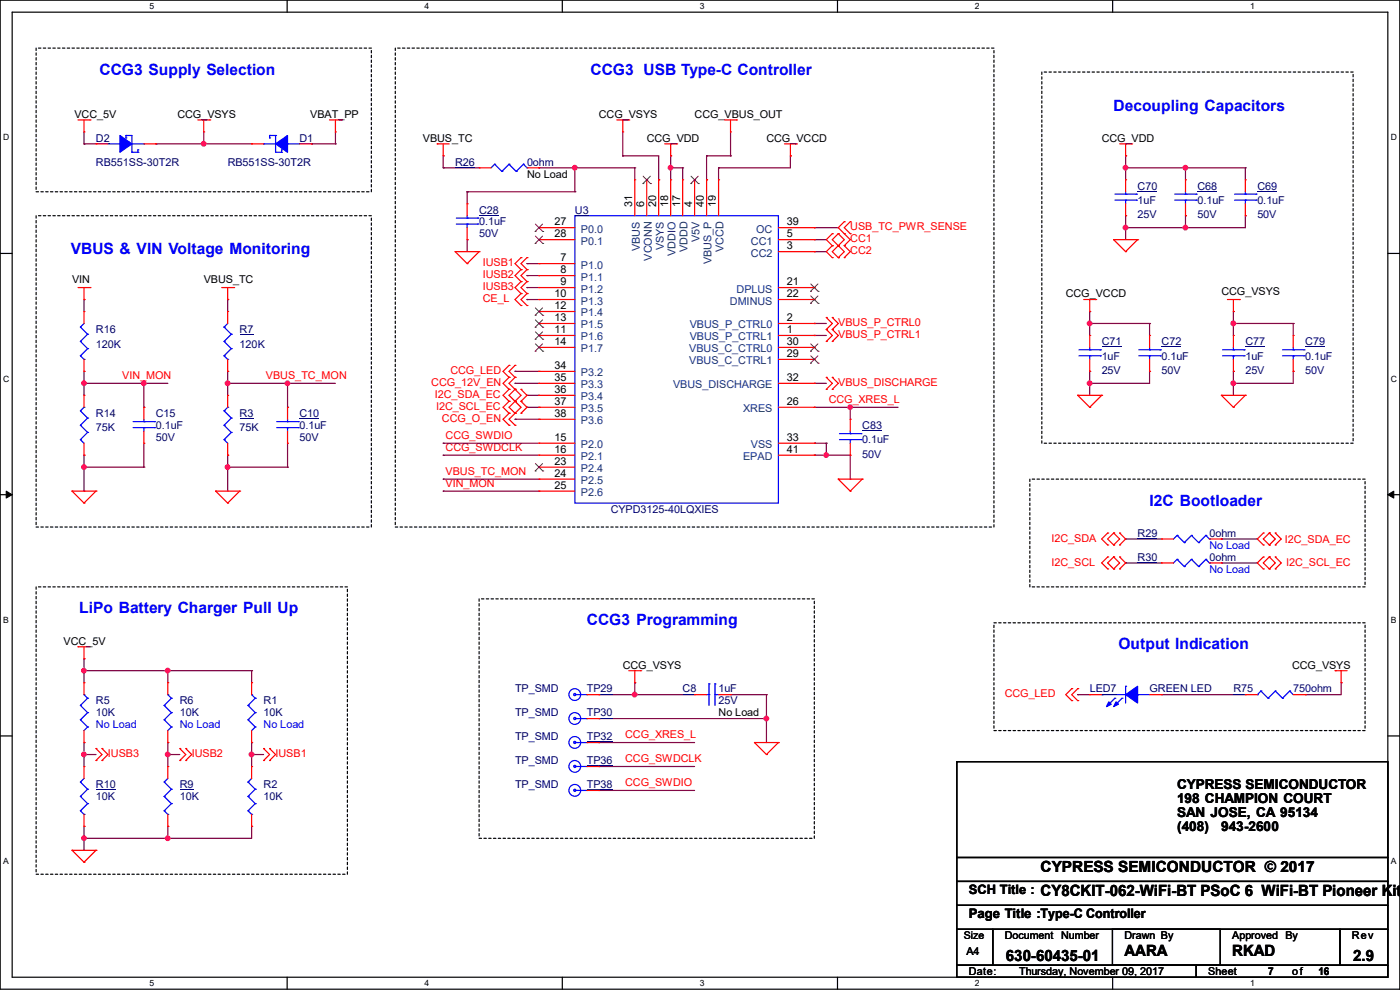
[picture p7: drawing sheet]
<svg xmlns="http://www.w3.org/2000/svg" width="297mm" height="210mm" viewBox="0 0 297 210" stroke-linecap="round" stroke-linejoin="round" font-family="sans-serif">
<path d="M0 0h297v209.8h-297zM2.6 2.6h291.8v204.7h-291.8z" fill="none" stroke="#000" stroke-width=".25"/>
<g fill="#fff">
<path d="M31.7 .3h1v2h-1z"/>
<path d="M31.7 207.6h1v1.9h-1z"/>
</g>
<path d="M60.9 0v2.6M60.9 207.3v2.5" fill="none" stroke="#000" stroke-width=".25"/>
<g fill="#fff">
<path d="M90.1 .3h1v2h-1z"/>
<path d="M90.1 207.6h1v1.9h-1z"/>
</g>
<path d="M119.3 0v2.6M119.3 207.3v2.5" fill="none" stroke="#000" stroke-width=".25"/>
<g fill="#fff">
<path d="M148.5 .3h.9v2h-.9z"/>
<path d="M148.5 207.6h.9v1.9h-.9z"/>
</g>
<path d="M177.7 0v2.6M177.7 207.3v2.5" fill="none" stroke="#000" stroke-width=".25"/>
<g fill="#fff">
<path d="M206.8 .3h1v2h-1z"/>
<path d="M206.8 207.6h1v1.9h-1z"/>
</g>
<path d="M236.1 0v2.6M236.1 207.3v2.5" fill="none" stroke="#000" stroke-width=".25"/>
<g fill="#fff">
<path d="M265.2 .3h1v2h-1z"/>
<path d="M265.2 207.6h1v1.9h-1z"/>
<path d="M.7 28.2h1.2v1.9h-1.2z"/>
<path d="M295.1 28.2h1.2v1.9h-1.2z"/>
<path d="M.7 79.3h1.2v2h-1.2z"/>
<path d="M295.1 79.3h1.2v2h-1.2z"/>
</g>
<path d="M0 53.8h2.6M294.4 53.8h2.6" fill="none" stroke="#000" stroke-width=".25"/>
<g fill="#fff">
<path d="M.7 130.5h1.2v2h-1.2z"/>
<path d="M295.1 130.5h1.1v2h-1.1z"/>
</g>
<path d="M0 104.9h2.6M294.4 104.9h2.6" fill="none" stroke="#000" stroke-width=".25"/>
<path d="M1.3 104.2l1.3 .7-1.3 .8zM294.4 104.9l1.3-.7v1.5z" fill="#000" stroke="#000" stroke-width=".21"/>
<g fill="#fff">
<path d="M.7 181.7h1.2v2h-1.2z"/>
<path d="M295.1 181.7h1.1v2h-1.1z"/>
</g>
<path d="M0 156.1h2.6M294.4 156.1h2.6M203 161.6h91.4v20.3h-91.4zM203 181.9h91.4v5.1h-91.4zM203 187h91.4v5.1h-91.4zM203 197.1h7.6v7.7h-7.6zM203 192.1h91.4v5h-91.4zM210.6 197.1h73.7v7.7h-73.7zM236 197.1h22.9v7.7h-22.9zM284.3 197.1h10.1v7.7h-10.1zM203 204.8h50.8v2.5h-50.8zM253.8 204.8h40.6v2.5h-40.6z" fill="none" stroke="#000" stroke-width=".25"/>
<path d="M7.7 10.2h71.1v30.5h-71.1zM83.9 10.2h127v101.6h-127zM221 15.3h66.1v78.7h-66.1zM7.7 45.8h71.1v66h-71.1zM218.5 101.6h71.1v22.9h-71.1zM7.7 124.5h66v61h-66zM101.6 127h71.2v50.8h-71.2zM210.9 132.1h78.7v22.9h-78.7z" fill="none" stroke="#000" stroke-width=".25" stroke-dasharray=".5 .5"/>
<g fill="none" stroke="#800040" stroke-width=".25">
<path d="M17.8 30.5h.1M17.8 30.5h2.6M17.8 28v2.5M33.1 30.5h.1M33.1 30.5h20.3M43.2 30.5h.1M43.2 28v2.5M66.1 30.5h.1M66.1 30.5h5.1M71.2 30.5h.1M71.2 28v2.5M94 33.1h.1"/>
<path d="M94 35.6h.1M94 35.6h7.6M94 33.1v2.5M114.3 35.6h.1M114.3 35.6h20.4M122 35.6h.1M122 35.6v5.1M132.1 33.1h.1M132.1 28v5.1M132.1 33.1h7.6v5M134.7 35.6h.1M134.7 35.6v2.5"/>
<path d="M139.7 38.1h.1M142.3 33.1h.1M142.3 35.6h.1M142.3 35.6h2.5M142.3 33.1v5M144.8 35.6h.1M144.8 35.6v2.5M149.9 33.1h.1M149.9 38.1h.1M149.9 33.1h5.1M149.9 33.1v5M152.4 35.6h.1"/>
<path d="M152.4 35.6v2.5M155 33.1h.1M155 28v5.1M167.7 33.1h.1M167.7 33.1v2.5h-15.3M238.8 35.6h.1M238.8 33.1h.1M238.8 35.6h25.4M238.8 33.1v5M251.5 35.6h.1M251.5 35.6v2.5M264.2 35.6h.1"/>
<path d="M264.2 35.6v2.5M99.1 40.7h.1M99.1 50.8h.1M99.1 40.7v2.5M99.1 50.8v2.6M99.1 40.7h22.9M111.8 58.5h.1M111.8 55.9h.1M111.8 58.5h2.5M111.8 55.9h2.5M122 40.7h.1M172.8 48.3h.1"/>
<path d="M172.8 50.8h.1M172.8 53.4h.1M172.8 48.3h5M172.8 50.8h2.5M172.8 53.4h2.5M238.8 45.8h.1M238.8 48.3h.1M238.8 45.8v5M251.5 45.8h.1M251.5 48.3h.1M251.5 45.8v2.5M264.2 45.8h.1"/>
<path d="M264.2 45.8v2.5h-25.4M17.8 78.8h.1M17.8 63.5h.1M17.8 63.5v2.6M17.8 78.8v5.1M48.3 78.8h.1M48.3 63.5h.1M48.3 63.5v2.6M48.3 78.8v5.1M109.3 78.8h.1M109.3 78.8h5M111.8 61h.1"/>
<path d="M111.8 63.5h.1M111.8 61h2.5M111.8 63.5h2.5M172.8 68.6h.1M172.8 71.2h.1M172.8 68.6h2.5M172.8 71.2h2.5M231.2 78.8h.1M231.2 68.6h.1M231.2 66.1h.1M231.2 66.1v5.1M231.2 78.8v5.1"/>
<path d="M231.2 68.6h12.7M243.9 78.8h.1M243.9 68.6h.1M243.9 78.8v2.5h-12.7M243.9 68.6v2.6M261.7 68.6h.1M261.7 78.8h.1M261.7 66.1h.1M261.7 68.6h12.7M261.7 66.1v5.1M261.7 78.8v5.1M274.4 78.8h.1"/>
<path d="M274.4 68.6h.1M274.4 78.8v2.5h-12.7M274.4 68.6v2.6M17.8 81.3h.1M17.8 96.6h.1M17.8 99.1h.1M17.8 81.3h17.8M17.8 96.6v7.6M17.8 99.1h12.7M30.5 86.4h.1M30.5 99.1h.1M30.5 81.3h.1"/>
<path d="M30.5 81.3v5.1M30.5 94v5.1M48.3 81.3h.1M48.3 96.6h.1M48.3 99.1h.1M48.3 81.3h22.9M48.3 96.6v7.6M48.3 99.1h12.7M61 99.1h.1M61 86.4h.1M61 81.3h.1M61 81.3v5.1"/>
<path d="M61 94v5.1M94 96.6h.1M94 94h.1M94 96.6h20.3M94 94h20.3M109.3 81.3h.1M109.3 88.9h.1M109.3 81.3h5M109.3 88.9h5M111.8 83.9h.1M111.8 86.4h.1M111.8 86.4h2.5"/>
<path d="M111.8 83.9h2.5M172.8 86.4h.1M172.8 96.6h.1M172.8 94h.1M172.8 81.3h.1M172.8 81.3h2.5M172.8 86.4h17.7M172.8 96.6h7.6v5M172.8 94h2.5M175.3 94h.1M175.3 96.6h.1M175.3 94v2.6"/>
<path d="M180.4 86.4h.1M180.4 86.4v2.5M231.2 81.3h.1M261.7 81.3h.1M17.8 104.2h.1M48.3 104.2h.1M94 104.2h.1M94 101.6h.1M94 104.2h20.3M94 101.6h20.3M180.4 101.6h.1M238.8 119.4h.1"/>
<path d="M238.8 114.3h.1M238.8 119.4h7.6M238.8 114.3h7.6M259.1 119.4h.1M259.1 114.3h.1M259.1 119.4h7.6M259.1 114.3h7.6M17.8 139.7h.1M17.8 139.7v5.1M17.8 142.3h.1M17.8 157.5h.1M17.8 157.5v5.1"/>
<path d="M17.8 142.3h35.6M35.6 142.3h.1M35.6 157.5h.1M35.6 142.3v2.5M35.6 157.5v5.1M53.4 142.3h.1M53.4 157.5h.1M53.4 142.3v2.5M53.4 157.5v5.1M127 152.4h.1M127 157.5h.1M127 147.4h.1"/>
<path d="M127 152.4h35.6M127 157.5h20.4M127 147.4h20.4M134.7 147.4h.1M134.7 144.8h.1M134.7 144.8v2.6M155 147.4h.1M155 147.4h7.6M162.6 152.4h.1M162.6 147.4h.1M162.6 147.4v10.1M228.6 147.4h.1"/>
<path d="M228.6 147.4h2.6M246.4 147.4h.1M246.4 147.4h17.8M276.9 147.4h.1M284.5 144.8h.1M284.5 144.8v2.6h-7.6M17.8 177.8h.1M17.8 175.3h.1M17.8 160.1h.1M17.8 175.3v5.1M17.8 160.1h2.6M35.6 175.3h.1"/>
<path d="M35.6 160.1h.1M35.6 177.8h.1M35.6 175.3v2.5M35.6 160.1h2.5M53.4 160.1h.1M53.4 175.3h.1M53.4 175.3v2.5h-35.6M53.4 160.1h2.5M127 162.6h.1M127 167.7h.1M127 162.6h20.4M127 167.7h20.4"/>
</g>
<g fill="#f0f" stroke="#f0f" stroke-width=".25">
<circle cx="231.2" cy="81.3" r=".49"/>
<circle cx="231.2" cy="68.6" r=".49"/>
<circle cx="261.6" cy="68.6" r=".49"/>
<circle cx="261.6" cy="81.3" r=".49"/>
<circle cx="251.5" cy="35.6" r=".49"/>
<circle cx="251.5" cy="48.3" r=".49"/>
<circle cx="238.8" cy="35.6" r=".49"/>
<circle cx="180.4" cy="86.4" r=".49"/>
<circle cx="238.8" cy="48.3" r=".49"/>
<circle cx="175.3" cy="96.5" r=".49"/>
<circle cx="162.6" cy="152.4" r=".49"/>
<circle cx="134.6" cy="147.3" r=".49"/>
<circle cx="43.2" cy="30.5" r=".49"/>
<circle cx="48.3" cy="99.1" r=".49"/>
<circle cx="48.3" cy="81.3" r=".49"/>
<circle cx="61" cy="81.3" r=".49"/>
<circle cx="121.9" cy="35.6" r=".49"/>
<circle cx="17.8" cy="81.3" r=".49"/>
<circle cx="17.8" cy="99.1" r=".49"/>
<circle cx="30.5" cy="81.3" r=".49"/>
<circle cx="17.8" cy="177.8" r=".49"/>
<circle cx="53.4" cy="160" r=".49"/>
<circle cx="17.8" cy="142.3" r=".49"/>
<circle cx="35.6" cy="160" r=".49"/>
<circle cx="17.8" cy="160" r=".49"/>
<circle cx="35.6" cy="177.8" r=".49"/>
<circle cx="35.6" cy="142.3" r=".49"/>
<circle cx="142.3" cy="35.6" r=".49"/>
</g>
<g fill="none" stroke="#f00" stroke-width=".25">
<path d="M16.6 25.4h2.5M17.8 28h.1M17.8 25.4v2.6M19.1 25.4h.1M20.4 30.5h.1M20.4 30.5h2.5M30.5 30.5h2.6M33.1 30.5h.1M42 25.4h2.5M43.2 28h.1M43.2 25.4v2.6M44.5 25.4h.1"/>
<path d="M53.4 30.5h.1M53.4 30.5h2.5M63.5 30.5h2.6M66.1 30.5h.1M69.9 25.4h2.5M71.2 28h.1M71.2 25.4v2.6M72.4 25.4h.1M92.8 30.5h.1M92.8 30.5h2.5M94 33.1h.1M94 30.5v2.6"/>
<path d="M101.6 35.6h.1M101.6 35.6h2.6M111.8 35.6h2.5M114.3 35.6h.1M130.9 25.4h2.5M132.1 28h.1M132.1 25.4v2.6M133.4 25.4h.1M134.7 38.1h.1M134.7 38.1v7.7M137.2 38.1h.1M137.2 38.1v7.7"/>
<path d="M139.7 38.1h.1M139.7 38.1v7.7M141 30.5h2.6M142.3 33.1h.1M142.3 38.1h.1M142.3 30.5v2.6M142.3 38.1v7.7M143.6 30.5h.1M144.8 38.1h.1M144.8 38.1v7.7M147.4 38.1h.1M147.4 38.1v7.7"/>
<path d="M149.9 38.1h.1M149.9 38.1v7.7M152.4 38.1h.1M152.4 38.1v7.7M153.7 25.4h2.6M155 28h.1M155 25.4v2.6M156.3 25.4h.1M166.4 30.5h2.6M167.7 33.1h.1M167.7 30.5v2.6M169 30.5h.1"/>
<path d="M237.5 30.5h2.6M238.8 33.1h.1M238.8 38.1h.1M238.8 30.5v2.6M238.8 38.1v2.6M240.1 30.5h.1M251.5 38.1h.1M251.5 38.1v2.6M264.2 38.1h.1M264.2 38.1v2.6M96.6 53.4h.1M96.6 53.4h5"/>
<path d="M96.6 53.4l2.5 2.5M99.1 55.9h.1M99.1 43.2h.1M99.1 50.8h.1M99.1 43.2v2.6M99.1 48.3v2.5M101.6 53.4h.1M101.6 53.4l-2.5 2.5M110.5 59.7h.1M110.5 57.2h.1M110.5 54.7h.1M110.5 59.7l-1.2 1.3 1.2 1.3"/>
<path d="M110.5 57.2l-1.2 1.3 1.2 1.2M110.5 54.7l-1.2 1.2 1.2 1.3M111.8 59.7h.1M111.8 57.2h.1M111.8 54.7h.1M111.8 59.7l-1.3 1.3 1.3 1.3M111.8 57.2l-1.3 1.3 1.3 1.2M111.8 54.7l-1.3 1.2 1.3 1.3M114.3 55.9h.1M114.3 58.5h.1M114.3 50.8h.1M114.3 48.3h.1"/>
<path d="M114.3 50.8h7.7M114.3 55.9h7.7M114.3 58.5h7.7M114.3 48.3h7.7M165.1 50.8h7.7M165.1 53.4h7.7M165.1 48.3h7.7M172.8 53.4h.1M172.8 50.8h.1M172.8 48.3h.1M176.6 49.6h.1M176.6 52.1h.1"/>
<path d="M176.6 54.7h.1M176.6 49.6l-1.3 1.2 1.3 1.3M176.6 52.1l-1.3 1.3 1.3 1.3M177.8 52.1h.1M177.8 49.6h.1M177.8 54.7h.1M177.8 49.6l-1.2 1.2 2.5 2.6-1.3 1.3M177.8 49.6l1.3 1.2-2.5 2.6 1.2 1.3M179.1 47h.1M179.1 49.6h.1M179.1 52.1h.1M179.1 54.7h.1"/>
<path d="M179.1 47l-1.3 1.3 2.6 2.5-1.3 1.3M179.1 52.1l1.3 1.3-1.3 1.3M180.4 49.6h.1M180.4 47h.1M180.4 47l-1.3 1.3 1.3 1.3M236.3 50.8h.1M236.3 50.8h5M236.3 50.8l2.5 2.6M238.8 53.4h.1M238.8 45.8h.1M238.8 43.2v2.6M241.3 50.8h.1"/>
<path d="M241.3 50.8l-2.5 2.6M251.5 45.8h.1M251.5 43.2v2.6M264.2 45.8h.1M264.2 43.2v2.6M16.6 61h2.5M17.8 63.5h.1M17.8 66.1h.1M17.8 78.8h.1M17.8 61v2.5M17.8 66.1v2.5M17.8 76.2v2.6"/>
<path d="M19.1 61h.1M47 61h2.6M48.3 63.5h.1M48.3 66.1h.1M48.3 78.8h.1M48.3 61v2.5M48.3 66.1v2.5M48.3 76.2v2.6M49.6 61h.1M108 77.5h.1M108 77.5l-1.3 1.3 1.3 1.3M109.3 77.5h.1"/>
<path d="M109.3 77.5l-1.3 1.3 1.3 1.3M110.5 62.3h.1M110.5 64.8h.1M110.5 62.3l-1.2 1.2 1.2 1.3M111.8 62.3h.1M111.8 64.8h.1M111.8 62.3l-1.3 1.2 1.3 1.3M114.3 61h.1M114.3 63.5h.1M114.3 66.1h.1M114.3 68.6h.1M114.3 71.2h.1"/>
<path d="M114.3 73.7h.1M114.3 78.8h.1M114.3 63.5h7.7M114.3 61h7.7M114.3 71.2h7.7M114.3 68.6h7.7M114.3 66.1h7.7M114.3 73.7h7.7M114.3 78.8h7.7M165.1 63.5h7.7M165.1 61h7.7M165.1 71.2h7.7"/>
<path d="M165.1 68.6h7.7M165.1 73.7h7.7M165.1 76.2h7.7M172.8 71.2h.1M172.8 68.6h.1M172.8 73.7h.1M172.8 76.2h.1M172.8 63.5h.1M172.8 61h.1M175.3 69.9h.1M175.3 67.4h.1M175.3 72.4h.1"/>
<path d="M175.3 67.4l1.3 1.2-1.3 1.3M175.3 69.9l1.3 1.3-1.3 1.2M176.6 69.9h.1M176.6 67.4h.1M176.6 72.4h.1M176.6 67.4l1.2 1.2-1.2 1.3M176.6 69.9l1.2 1.3-1.2 1.2M229.9 63.5h2.6M231.2 66.1h.1M231.2 71.2h.1M231.2 78.8h.1M231.2 63.5v2.6"/>
<path d="M231.2 71.2v2.5M231.2 76.2v2.6M232.5 63.5h.1M243.9 71.2h.1M243.9 78.8h.1M243.9 71.2v2.5M243.9 76.2v2.6M260.4 63.5h2.5M261.7 66.1h.1M261.7 71.2h.1M261.7 78.8h.1M261.7 63.5v2.6"/>
<path d="M261.7 71.2v2.5M261.7 76.2v2.6M262.9 63.5h.1M274.4 71.2h.1M274.4 78.8h.1M274.4 71.2v2.5M274.4 76.2v2.6M17.8 96.6h.1M17.8 83.9h.1M17.8 83.9v2.5M17.8 94v2.6M30.5 86.4h.1"/>
<path d="M30.5 94h.1M30.5 86.4v2.5M30.5 91.5v2.5M48.3 96.6h.1M48.3 83.9h.1M48.3 83.9v2.5M48.3 94v2.6M61 86.4h.1M61 94h.1M61 86.4v2.5M61 91.5v2.5M108 80.1h.1"/>
<path d="M108 82.6h.1M108 87.7h.1M108 90.2h.1M108 85.1h.1M108 80.1l-1.3 1.2 1.3 1.3M108 87.7l-1.3 1.2 1.3 1.3M108 82.6l-1.3 1.3 1.3 1.2M108 85.1l-1.3 1.3 1.3 1.3M109.3 80.1h.1M109.3 82.6h.1M109.3 87.7h.1M109.3 90.2h.1"/>
<path d="M109.3 85.1h.1M109.3 80.1l-1.3 1.2 2.5 2.6-2.5 2.5 1.3 1.3M109.3 82.6l-1.3 1.3 2.5 2.5-2.5 2.5 1.3 1.3M110.5 85.1h.1M110.5 82.6h.1M110.5 87.7h.1M110.5 82.6l1.3 1.3-1.3 1.2M110.5 85.1l1.3 1.3-1.3 1.3M114.3 96.6h.1M114.3 94h.1M114.3 99.1h.1M114.3 88.9h.1"/>
<path d="M114.3 86.4h.1M114.3 83.9h.1M114.3 81.3h.1M114.3 83.9h7.7M114.3 96.6h7.7M114.3 94h7.7M114.3 86.4h7.7M114.3 99.1h7.7M114.3 88.9h7.7M114.3 81.3h7.7M165.1 96.6h7.7M165.1 94h7.7"/>
<path d="M165.1 86.4h7.7M165.1 81.3h7.7M172.8 86.4h.1M172.8 94h.1M172.8 81.3h.1M172.8 96.6h.1M175.3 82.6h.1M175.3 80.1h.1M175.3 80.1l1.3 1.2-1.3 1.3M176.6 82.6h.1M176.6 80.1h.1M176.6 80.1l1.2 1.2-1.2 1.3"/>
<path d="M180.4 88.9h.1M180.4 96.6h.1M180.4 88.9v2.6M180.4 94v2.6M228.6 83.9h.1M228.6 83.9h5.1M228.6 83.9l2.6 2.5M231.2 86.4h.1M233.7 83.9h.1M233.7 83.9l-2.5 2.5M259.1 83.9h.1M259.1 83.9h5.1"/>
<path d="M259.1 83.9l2.6 2.5M261.7 86.4h.1M264.2 83.9h.1M264.2 83.9l-2.5 2.5M15.3 104.2h.1M15.3 104.2h5.1M15.3 104.2l2.5 2.5M17.8 106.7h.1M20.4 104.2h.1M20.4 104.2l-2.6 2.5M45.8 104.2h.1M45.8 104.2h5"/>
<path d="M45.8 104.2l2.5 2.5M48.3 106.7h.1M50.8 104.2h.1M50.8 104.2l-2.5 2.5M114.3 104.2h.1M114.3 101.6h.1M114.3 101.6h7.7M114.3 104.2h7.7M177.8 101.6h.1M177.8 101.6h5.1M177.8 101.6l2.6 2.6M180.4 104.2h.1"/>
<path d="M182.9 101.6h.1M182.9 101.6l-2.5 2.6M235 118.2h.1M235 113.1h.1M235 115.6h.1M235 113.1l-1.3 1.2 1.3 1.3M235 118.2l-1.3 1.2 1.3 1.3M236.3 118.2h.1M236.3 115.6h.1M236.3 113.1h.1M236.3 118.2l1.2 1.2-1.2 1.3M236.3 118.2l-1.3 1.2 1.3 1.3"/>
<path d="M236.3 113.1l1.2 1.2-1.2 1.3M236.3 113.1l-1.3 1.2 1.3 1.3M237.5 118.2h.1M237.5 113.1h.1M237.5 115.6h.1M237.5 118.2l1.3 1.2-1.3 1.3M237.5 113.1l1.3 1.2-1.3 1.3M246.4 119.4h.1M246.4 114.3h.1M246.4 119.4h2.6M246.4 114.3h2.6M256.6 119.4h2.5"/>
<path d="M256.6 114.3h2.5M259.1 119.4h.1M259.1 114.3h.1M268 115.6h.1M268 113.1h.1M268 118.2h.1M268 113.1l-1.3 1.2 1.3 1.3M268 118.2l-1.3 1.2 1.3 1.3M269.3 113.1h.1M269.3 115.6h.1M269.3 118.2h.1M269.3 113.1l-1.3 1.2 1.3 1.3"/>
<path d="M269.3 113.1l1.3 1.2-1.3 1.3M269.3 118.2l-1.3 1.2 1.3 1.3M269.3 118.2l1.3 1.2-1.3 1.3M270.6 115.6h.1M270.6 113.1h.1M270.6 118.2h.1M270.6 118.2l1.2 1.2-1.2 1.3M270.6 113.1l1.2 1.2-1.2 1.3M16.6 137.2h.1M16.6 137.2h2.5M17.8 139.7h.1M17.8 137.2v2.5"/>
<path d="M235 120.7h.1M236.3 120.7h.1M237.5 120.7h.1M268 120.7h.1M269.3 120.7h.1M270.6 120.7h.1M17.8 157.5h.1M17.8 144.8h.1M17.8 144.8v2.6M17.8 155v2.5M20.4 158.8h.1M20.4 158.8l1.2 1.3-1.2 1.2"/>
<path d="M21.6 158.8h.1M21.6 158.8l1.3 1.3-1.3 1.2M35.6 157.5h.1M35.6 144.8h.1M35.6 144.8v2.6M35.6 155v2.5M38.1 158.8h.1M38.1 158.8l1.3 1.3-1.3 1.2M39.4 158.8h.1M39.4 158.8l1.3 1.3-1.3 1.2M53.4 157.5h.1M53.4 144.8h.1"/>
<path d="M53.4 144.8v2.6M53.4 155v2.5M55.9 158.8h.1M55.9 158.8l1.3 1.3-1.3 1.2M57.2 158.8h.1M57.2 158.8l1.3 1.3-1.3 1.2M124.5 157.5h2.5M124.5 147.4h2.5M124.5 152.4h2.5M127 147.4h.1M127 157.5h.1M127 152.4h.1"/>
<path d="M133.4 142.3h2.5M134.7 144.8h.1M134.7 142.3v2.5M135.9 142.3h.1M147.4 147.4h.1M147.4 147.4h2.5M152.4 147.4h2.6M155 147.4h.1M160.1 157.5h.1M160.1 157.5h5M160.1 157.5l2.5 2.6M165.1 157.5h.1"/>
<path d="M165.1 157.5l-2.5 2.6M227.4 146.1h.1M227.4 148.6h.1M227.4 146.1l-1.3 1.3 1.3 1.2M228.6 146.1h.1M228.6 148.6h.1M228.6 146.1l-1.2 1.3 1.2 1.2M231.2 147.4h.1M231.2 147.4h2.5M243.9 147.4h2.5M246.4 147.4h.1M264.2 147.4h.1"/>
<path d="M264.2 147.4h2.5M274.4 147.4h2.5M276.9 147.4h.1M283.3 142.3h.1M283.3 142.3h2.5M284.5 144.8h.1M284.5 142.3v2.5M17.8 162.6h.1M17.8 175.3h.1M17.8 162.6v2.5M17.8 172.8v2.5M20.4 161.3h.1"/>
<path d="M21.6 161.3h.1M35.6 162.6h.1M35.6 175.3h.1M35.6 162.6v2.5M35.6 172.8v2.5M38.1 161.3h.1M39.4 161.3h.1M53.4 162.6h.1M53.4 175.3h.1M53.4 162.6v2.5M53.4 172.8v2.5M55.9 161.3h.1"/>
<path d="M57.2 161.3h.1M124.5 162.6h2.5M124.5 167.7h2.5M127 162.6h.1M127 167.7h.1M162.6 160.1h.1M15.3 180.4h.1M15.3 180.4h5.1M15.3 180.4l2.5 2.5M17.8 182.9h.1M20.4 180.4h.1M20.4 180.4l-2.6 2.5"/>
</g>
<g fill="none" stroke="#00f" stroke-width=".25">
<path d="M22.9 30.5h2.5M25.4 30.5h.1M26.7 28.7h.1M26.7 29.3h.1M26.7 28.7h1.3v3.6M26.7 28.7v.6M28 32.3h.1M28 30.5h2.5M28 32.3h1.3M29.3 32.3h.1M29.3 31.8h.1M29.3 31.8v.5"/>
<path d="M30.5 30.5h.1M55.9 30.5h.1M55.9 30.5h2.6M57.2 28.7h.1M57.2 29.3h.1M57.2 28.7h1.3M57.2 28.7v.6M58.5 28.7h.1M58.5 28.7v3.6h1.2M59.7 32.3h.1M59.7 31.8h.1M59.7 31.8v.5"/>
<path d="M61 30.5h.1M61 30.5h2.5M104.9 34.8h.1M104.9 34.8l-.7 .8M104.9 34.8l1.6 1.6M106.5 36.4h.1M108 34.8h.1M108 34.8l-1.5 1.6M108 34.8l1.5 1.6M109.5 36.4h.1M111 34.8h.1M111 34.8l-1.5 1.6"/>
<path d="M111 34.8l.8 .8M111.8 35.6h.1M96.8 47.5h4.6M96.8 46.3h4.6M99.1 46.3h.1M99.1 47.5h.1M99.1 45.8v.5M99.1 47.5v.8M101.4 47.5h.1M101.4 46.3h.1M122 45.8h43.1v60.9h-43.1zM236.5 42.5h4.6"/>
<path d="M236.5 41.2h4.6M238.8 41.2h.1M238.8 42.5h.1M238.8 40.7v.5M238.8 42.5v.7M241.1 42.5h.1M241.1 41.2h.1M249.2 42.5h4.6M249.2 41.2h4.6M251.5 41.2h.1M251.5 42.5h.1M251.5 40.7v.5"/>
<path d="M251.5 42.5v.7M253.8 42.5h.1M253.8 41.2h.1M261.9 42.5h4.6M261.9 41.2h4.6M264.2 41.2h.1M264.2 42.5h.1M264.2 40.7v.5M264.2 42.5v.7M266.5 42.5h.1M266.5 41.2h.1M17.1 69.4h.1"/>
<path d="M17.1 72.4h.1M17.1 75.5h.1M17.1 69.4l1.5 1.5M17.1 72.4l1.5 1.6M17.1 75.5l.7 .7M17.8 76.2h.1M17.8 68.6l-.7 .8M18.6 70.9h.1M18.6 74h.1M18.6 70.9l-1.5 1.5M18.6 74l-1.5 1.5M47.5 69.4h.1"/>
<path d="M47.5 72.4h.1M47.5 75.5h.1M47.5 69.4l1.6 1.5M47.5 72.4l1.6 1.6M47.5 75.5l.8 .7M48.3 76.2h.1M48.3 68.6l-.8 .8M49.1 70.9h.1M49.1 74h.1M49.1 70.9l-1.6 1.5M49.1 74l-1.6 1.5M228.9 75.5h4.6"/>
<path d="M228.9 74.2h4.6M231.2 74.2h.1M231.2 75.5h.1M231.2 73.7v.5M231.2 75.5v.7M233.5 75.5h.1M233.5 74.2h.1M241.6 75.5h4.6M241.6 74.2h4.6M243.9 74.2h.1M243.9 75.5h.1M243.9 73.7v.5"/>
<path d="M243.9 75.5v.7M246.2 75.5h.1M246.2 74.2h.1M259.4 75.5h4.5M259.4 74.2h4.5M261.7 74.2h.1M261.7 75.5h.1M261.7 73.7v.5M261.7 75.5v.7M263.9 75.5h.1M263.9 74.2h.1M272.1 75.5h4.5"/>
<path d="M272.1 74.2h4.5M274.4 74.2h.1M274.4 75.5h.1M274.4 73.7v.5M274.4 75.5v.7M276.6 75.5h.1M276.6 74.2h.1M17.1 93.3h.1M17.1 90.2h.1M17.1 87.2h.1M17.1 93.3l.7 .7M17.1 90.2l1.5 1.5"/>
<path d="M17.1 87.2l1.5 1.5M17.8 86.4h.1M17.8 86.4l-.7 .8M18.6 91.7h.1M18.6 88.7h.1M18.6 91.7l-1.5 1.6M18.6 88.7l-1.5 1.5M28.2 90.7h4.6M28.2 89.5h4.6M30.5 89.5h.1M30.5 90.7h.1M30.5 88.9v.6"/>
<path d="M30.5 90.7v.8M32.8 90.7h.1M32.8 89.5h.1M47.5 93.3h.1M47.5 90.2h.1M47.5 87.2h.1M47.5 93.3l.8 .7M47.5 90.2l1.6 1.5M47.5 87.2l1.6 1.5M48.3 86.4h.1M48.3 86.4l-.8 .8M49.1 91.7h.1"/>
<path d="M49.1 88.7h.1M49.1 91.7l-1.6 1.6M49.1 88.7l-1.6 1.5M58.7 90.7h4.6M58.7 89.5h4.6M61 89.5h.1M61 90.7h.1M61 88.9v.6M61 90.7v.8M63.3 90.7h.1M63.3 89.5h.1M178.1 93.3h4.6"/>
<path d="M178.1 92h4.6M180.4 92h.1M180.4 93.3h.1M180.4 91.5v.5M180.4 93.3v.7M182.7 93.3h.1M182.7 92h.1M249.7 118.7h.1M249.7 113.6h.1M249.7 118.7l-.7 .7M249.7 118.7l1.5 1.5M249.7 113.6l-.7 .7"/>
<path d="M249.7 113.6l1.5 1.5M251.2 115.1h.1M252.8 118.7h.1M252.8 113.6h.1M252.8 118.7l-1.6 1.5M252.8 118.7l1.5 1.5M252.8 113.6l-1.6 1.5M252.8 113.6l1.5 1.5M254.3 115.1h.1M255.8 118.7h.1M255.8 113.6h.1M255.8 118.7l-1.5 1.5"/>
<path d="M255.8 118.7l.8 .7M255.8 113.6l-1.5 1.5M255.8 113.6l.8 .7M256.6 119.4h.1M256.6 114.3h.1M251.2 120.2h.1M254.3 120.2h.1M17.1 152.7h.1M17.1 149.6h.1M17.1 152.7l1.5 1.5M17.1 149.6l1.5 1.6M17.8 147.4h.1"/>
<path d="M17.8 147.4l.8 .7M18.6 154.2h.1M18.6 151.2h.1M18.6 148.1h.1M18.6 154.2l-.8 .8M18.6 151.2l-1.5 1.5M18.6 148.1l-1.5 1.5M34.8 152.7h.1M34.8 149.6h.1M34.8 152.7l1.6 1.5M34.8 149.6l1.6 1.6M35.6 147.4h.1"/>
<path d="M35.6 147.4l.8 .7M36.4 154.2h.1M36.4 151.2h.1M36.4 148.1h.1M36.4 154.2l-.8 .8M36.4 151.2l-1.6 1.5M36.4 148.1l-1.6 1.5M52.6 152.7h.1M52.6 149.6h.1M52.6 152.7l1.5 1.5M52.6 149.6l1.5 1.6M53.4 147.4h.1"/>
<path d="M53.4 147.4l.7 .7M54.1 154.2h.1M54.1 151.2h.1M54.1 148.1h.1M54.1 154.2l-.7 .8M54.1 151.2l-1.5 1.5M54.1 148.1l-1.5 1.5M122 147.4h2.5M122 157.5h2.5M122 152.4h2.5M124.5 147.4h.1M124.5 157.5h.1"/>
<path d="M124.5 152.4h.1M149.9 147.4h.5M150.4 147.4h.1M150.4 145.1h.1M150.4 145.1v4.5M151.7 145.1h.1M151.7 147.4h.1M151.7 147.4h.7M151.7 145.1v4.5M233.7 147.4h.1M233.7 147.4h5.1M236.5 148.1h.1"/>
<path d="M236.5 148.1l-1.5 1.5M238 148.1h.1M238 148.1l-1.5 1.5M238.8 145.6h.1M238.8 145.6v3.5M241.3 147.4h.1M241.3 147.4h2.6M266.7 147.4h.1M267.5 146.6h.1M267.5 146.6l1.5 1.5M267.5 146.6l-.8 .8M269 148.1h.1"/>
<path d="M270.6 146.6h.1M270.6 146.6l1.5 1.5M270.6 146.6l-1.6 1.5M272.1 148.1h.1M273.6 146.6h.1M273.6 146.6l.8 .8M273.6 146.6l-1.5 1.5M17.1 165.9h.1M17.1 169h.1M17.1 172h.1M17.1 165.9l1.5 1.5M17.1 169l1.5 1.5"/>
<path d="M17.1 172l.7 .8M17.8 172.8h.1M17.8 165.1l-.7 .8M18.6 167.4h.1M18.6 170.5h.1M18.6 167.4l-1.5 1.6M18.6 170.5l-1.5 1.5M34.8 165.9h.1M34.8 169h.1M34.8 172h.1M34.8 165.9l1.6 1.5M34.8 169l1.6 1.5"/>
<path d="M34.8 172l.8 .8M35.6 172.8h.1M35.6 165.1l-.8 .8M36.4 167.4h.1M36.4 170.5h.1M36.4 167.4l-1.6 1.6M36.4 170.5l-1.6 1.5M52.6 165.9h.1M52.6 169h.1M52.6 172h.1M52.6 165.9l1.5 1.5M52.6 169l1.5 1.5"/>
<path d="M52.6 172l.8 .8M53.4 172.8h.1M53.4 165.1l-.8 .8M54.1 167.4h.1M54.1 170.5h.1M54.1 167.4l-1.5 1.6M54.1 170.5l-1.5 1.5M122 162.6h2.5M122 167.7h2.5M124.5 162.6h.1M124.5 167.7h.1"/>
<circle cx="121.9" cy="152.4" r="1.25"/>
<circle cx="121.9" cy="157.5" r="1.25"/>
<circle cx="121.9" cy="147.3" r="1.25"/>
<circle cx="121.9" cy="147.3" r=".23"/>
<circle cx="121.9" cy="157.5" r=".23"/>
<circle cx="121.9" cy="152.4" r=".23"/>
<circle cx="121.9" cy="162.6" r="1.25"/>
<circle cx="121.9" cy="167.7" r="1.25"/>
<circle cx="121.9" cy="162.6" r=".23"/>
<circle cx="121.9" cy="167.7" r=".23"/>
</g>
<g fill="none" stroke="#000080" stroke-width=".21">
<path d="M20.4 30.4h2.9M63.5 30.4h3M96.6 35.5h4.2M101.6 45.6h4.2M122 45.6h2.9M241.3 40.6h4.2M254 40.6h4.2M266.7 40.6h4.2M50.8 71h3M233.7 73.6h4.2M246.4 73.6h4.2M264.2 73.6h4.2"/>
<path d="M276.9 73.6h4.2M50.8 88.8h3M63.5 88.8h4.2M182.9 91.4h4.2M241.3 119.3h4.2M241.3 114.2h4.2M124.5 147.2h5.5M124.5 157.4h5.5M124.5 152.3h5.5M144.8 147.2h2.9M231.2 147.2h5.7M261.7 147.2h4.2"/>
<path d="M20.4 167.6h4.2M38.1 167.6h3M124.5 167.6h5.5M124.5 162.5h5.5"/>
</g>
<g fill="#00f" stroke="#00f" stroke-width=".25">
<path d="M25.4 28.7l2.6 1.8-2.6 1.8z" fill-rule="evenodd"/>
<path d="M238.8 147.4l2.5-1.8v3.5z" fill-rule="evenodd"/>
<path d="M235.2 148.9l.6 .5-1.1 .5z" fill-rule="evenodd"/>
<path d="M236.8 148.9l.5 .5-1 .5z" fill-rule="evenodd"/>
<path d="M58.5 30.5l2.5-1.8v3.6z" fill-rule="evenodd"/>
</g>
<g fill="none" stroke="#804000" stroke-width=".21">
<path d="M136.4 38.9h.1M136.4 37.4l1.6 1.5M138 37.4l-1.6 1.5M138 38.9h.1M146.6 38.9h.1M146.6 37.4l1.6 1.5M148.1 37.4l-1.5 1.5M148.2 38.9h.1M113.5 51.6h.1M113.5 49.1h.1M113.6 50.1l1.5 1.5M113.6 47.5l1.5 1.6"/>
<path d="M115.1 50.1l-1.6 1.5M115.1 47.5l-1.6 1.6M115.1 51.6h.1M115.1 49.1h.1M113.5 66.9h.1M113.5 69.4h.1M113.5 72h.1M113.5 74.5h.1M113.6 65.3l1.5 1.6M113.6 67.9l1.5 1.5M113.6 70.4l1.5 1.6M113.6 72.9l1.5 1.6"/>
<path d="M115.1 70.4l-1.6 1.6M115.1 65.3l-1.6 1.6M115.1 67.9l-1.6 1.5M115.1 72.9l-1.6 1.6M115.1 66.9h.1M115.1 69.4h.1M115.1 72h.1M115.1 74.5h.1M172 74.5h.1M172 77h.1M172 64.3h.1M172 61.8h.1"/>
<path d="M172 72.9l1.6 1.6M172 75.5l1.6 1.5M172 62.8l1.6 1.5M172 60.2l1.6 1.6M173.5 72.9l-1.5 1.6M173.5 75.5l-1.5 1.5M173.5 62.8l-1.5 1.5M173.5 60.2l-1.5 1.6M173.6 74.5h.1M173.6 77h.1M173.6 64.3h.1M173.6 61.8h.1"/>
<path d="M113.5 99.9h.1M113.6 98.3l1.5 1.6M115.1 98.3l-1.6 1.6M115.1 99.9h.1"/>
</g>
<g font-size="3.3" fill="#00f">
<text x="21.1" y="15.8">CCG3 Supply Selection</text>
<text x="125.3" y="15.8">CCG3 USB Type-C Controller</text>
<text x="236.3" y="23.5">Decoupling Capacitors</text>
<text x="15" y="53.9">VBUS &amp; VIN Voltage Monitoring</text>
<text x="243.9" y="107.3">I2C Bootloader</text>
<text x="16.8" y="130.1">LiPo Battery Charger Pull Up</text>
<text x="124.5" y="132.7">CCG3 Programming</text>
<text x="237.3" y="137.8">Output Indication</text>
</g>
<g font-size="3.3">
<text x="220.8" y="184.9">CYPRESS SEMICONDUCTOR © 2017</text>
<text x="220.8" y="190.1">CY8CKIT-062-WiFi-BT PSoC 6 WiFi-BT Pioneer Kit</text>
<text x="213.4" y="203.8">630-60435-01</text>
<text x="238.5" y="202.8">AARA</text>
<text x="261.4" y="202.8">RKAD</text>
<text x="287.1" y="203.8">2.9</text>
</g>
<g font-size="2.9">
<text x="249.7" y="167.3">CYPRESS SEMICONDUCTOR</text>
<text x="249.7" y="170.3">198 CHAMPION COURT</text>
<text x="249.7" y="173.2">SAN JOSE, CA 95134</text>
<text x="249.7" y="176.2">(408)</text>
<text x="259.1" y="176.2">943-2600</text>
</g>
<g font-size="2.8">
<text x="205.5" y="189.6">SCH Title :</text>
<text x="205.5" y="194.7">Page Title :Type-C Controller</text>
</g>
<g font-size="2.3">
<text x="15.8" y="25">VCC_5V</text>
<text x="37.6" y="25">CCG_VSYS</text>
<text x="65.8" y="25">VBAT_PP</text>
<text x="127" y="25">CCG_VSYS</text>
<text x="147.4" y="25">CCG_VBUS_OUT</text>
<text x="89.7" y="30.1">VBUS_TC</text>
<text x="137.2" y="30.1">CCG_VDD</text>
<text x="162.6" y="30.1">CCG_VCCD</text>
<text x="233.7" y="30.1">CCG_VDD</text>
<text x="111.8" y="37.7">No Load</text>
<text x="117.6" y="47.8">27</text>
<text x="134.1" y="44" transform="rotate(-90 134.1 44)">31</text>
<text x="136.7" y="44" transform="rotate(-90 136.7 44)">6</text>
<text x="139.2" y="44" transform="rotate(-90 139.2 44)">20</text>
<text x="141.7" y="44" transform="rotate(-90 141.7 44)">18</text>
<text x="144.3" y="44" transform="rotate(-90 144.3 44)">17</text>
<text x="146.8" y="44" transform="rotate(-90 146.8 44)">4</text>
<text x="149.4" y="44" transform="rotate(-90 149.4 44)">40</text>
<text x="151.9" y="44" transform="rotate(-90 151.9 44)">19</text>
<text x="166.9" y="47.8">39</text>
<text x="117.6" y="50.3">28</text>
<text x="166.9" y="52.8">3</text>
<text x="166.9" y="50.3">5</text>
<text x="118.9" y="55.4">7</text>
<text x="118.9" y="57.9">8</text>
<text x="15.3" y="60">VIN</text>
<text x="43.2" y="60">VBUS_TC</text>
<text x="117.6" y="63">10</text>
<text x="117.6" y="65.5">12</text>
<text x="118.9" y="60.5">9</text>
<text x="166.9" y="63">22</text>
<text x="166.9" y="60.5">21</text>
<text x="226.1" y="63.1">CCG_VCCD</text>
<text x="259.1" y="62.6">CCG_VSYS</text>
<text x="117.6" y="68.1">13</text>
<text x="117.6" y="70.6">11</text>
<text x="166.9" y="70.6">1</text>
<text x="166.9" y="68.1">2</text>
<text x="117.6" y="73.2">14</text>
<text x="166.9" y="73.2">30</text>
<text x="166.9" y="75.7">29</text>
<text x="117.6" y="83.3">36</text>
<text x="117.6" y="80.8">35</text>
<text x="117.6" y="78.2">34</text>
<text x="166.9" y="80.8">32</text>
<text x="117.6" y="88.4">38</text>
<text x="117.6" y="85.9">37</text>
<text x="166.9" y="85.9">26</text>
<text x="117.6" y="93.5">15</text>
<text x="166.9" y="93.5">33</text>
<text x="117.6" y="96">16</text>
<text x="117.6" y="101.1">24</text>
<text x="117.6" y="98.6">23</text>
<text x="166.9" y="96">41</text>
<text x="117.6" y="103.6">25</text>
<text x="13.5" y="136.7">VCC_5V</text>
<text x="132.1" y="141.8">CCG_VSYS</text>
<text x="274.1" y="141.8">CCG_VSYS</text>
<text x="152.4" y="152">No Load</text>
<text x="205" y="202.5">A4</text>
<text x="213.1" y="199.2">Document</text>
<text x="225.1" y="199.2">Number</text>
<text x="238.5" y="199.2">Drawn By</text>
<text x="261.4" y="199.2">Approved By</text>
<text x="286.8" y="199.2">Rev</text>
<text x="205.5" y="206.8">Date:</text>
<text x="216.2" y="206.8">Thursday, November 09, 2017</text>
<text x="256.3" y="206.8">Sheet</text>
<text x="269" y="206.9">7</text>
<text x="274.1" y="206.8">of</text>
<text x="279.7" y="206.9">16</text>
</g>
<g font-size="2.3" fill="#000080">
<text x="20.4" y="30.1">D2</text>
<text x="20.4" y="35.1">RB551SS-30T2R</text>
<text x="48.3" y="35.1">RB551SS-30T2R</text>
<text x="63.5" y="30.1">D1</text>
<text x="96.6" y="35.1">R26</text>
<text x="111.8" y="35.1">0ohm</text>
<text x="241.3" y="40.2">C70</text>
<text x="254" y="40.2">C68</text>
<text x="266.7" y="40.2">C69</text>
<text x="101.6" y="45.3">C28</text>
<text x="101.6" y="47.8">0.1uF</text>
<text x="122" y="45.3">U3</text>
<text x="241.3" y="43.3">1uF</text>
<text x="241.3" y="46.3">25V</text>
<text x="254" y="43.3">0.1uF</text>
<text x="254" y="46.3">50V</text>
<text x="266.7" y="43.3">0.1uF</text>
<text x="266.7" y="46.3">50V</text>
<text x="101.6" y="50.4">50V</text>
<text x="20.4" y="70.7">R16</text>
<text x="50.8" y="70.7">R7</text>
<text x="20.4" y="73.7">120K</text>
<text x="50.8" y="73.7">120K</text>
<text x="233.7" y="73.2">C71</text>
<text x="233.7" y="76.3">1uF</text>
<text x="246.4" y="73.2">C72</text>
<text x="246.4" y="76.3">0.1uF</text>
<text x="264.2" y="73.2">C77</text>
<text x="264.2" y="76.3">1uF</text>
<text x="276.9" y="73.2">C79</text>
<text x="276.9" y="76.3">0.1uF</text>
<text x="233.7" y="79.3">25V</text>
<text x="246.4" y="79.3">50V</text>
<text x="264.2" y="79.3">25V</text>
<text x="276.9" y="79.3">50V</text>
<text x="20.4" y="88.5">R14</text>
<text x="33.1" y="88.5">C15</text>
<text x="50.8" y="88.5">R3</text>
<text x="63.5" y="88.5">C10</text>
<text x="20.4" y="91.5">75K</text>
<text x="33.1" y="91">0.1uF</text>
<text x="33.1" y="93.6">50V</text>
<text x="50.8" y="91.5">75K</text>
<text x="63.5" y="91">0.1uF</text>
<text x="63.5" y="93.6">50V</text>
<text x="182.9" y="91">C83</text>
<text x="182.9" y="94.1">0.1uF</text>
<text x="182.9" y="97.1">50V</text>
<text x="129.6" y="108.8">CYPD3125-40LQXIES</text>
<text x="241.3" y="113.9">R29</text>
<text x="256.6" y="113.9">0ohm</text>
<text x="241.3" y="119">R30</text>
<text x="256.6" y="119">0ohm</text>
<text x="20.4" y="149.4">R5</text>
<text x="38.1" y="149.4">R6</text>
<text x="55.9" y="149.4">R1</text>
<text x="109.3" y="146.9">TP_SMD</text>
<text x="124.5" y="146.9">TP29</text>
<text x="144.8" y="146.9">C8</text>
<text x="152.4" y="146.9">1uF</text>
<text x="152.4" y="149.4">25V</text>
<text x="231.2" y="146.9">LED7</text>
<text x="243.9" y="146.9">GREEN LED</text>
<text x="261.7" y="146.9">R75</text>
<text x="274.4" y="146.9">750ohm</text>
<text x="20.4" y="152">10K</text>
<text x="38.1" y="152">10K</text>
<text x="55.9" y="152">10K</text>
<text x="109.3" y="152">TP_SMD</text>
<text x="124.5" y="152">TP30</text>
<text x="109.3" y="157.1">TP_SMD</text>
<text x="124.5" y="157.1">TP32</text>
<text x="20.4" y="167.2">R10</text>
<text x="38.1" y="167.2">R9</text>
<text x="55.9" y="167.2">R2</text>
<text x="109.3" y="162.1">TP_SMD</text>
<text x="109.3" y="167.2">TP_SMD</text>
<text x="124.5" y="162.1">TP36</text>
<text x="124.5" y="167.2">TP38</text>
<text x="20.4" y="169.8">10K</text>
<text x="38.1" y="169.8">10K</text>
<text x="55.9" y="169.8">10K</text>
</g>
<g font-size="2.3" fill="#004080">
<text x="123.2" y="51.9">P0.1</text>
<text x="123.2" y="49.4">P0.0</text>
<text x="135.7" y="53.3" transform="rotate(-90 135.7 53.3)">VBUS</text>
<text x="140.8" y="53.1" transform="rotate(-90 140.8 53.1)">VSYS</text>
<text x="145.9" y="53.5" transform="rotate(-90 145.9 53.5)">VDDD</text>
<text x="148.4" y="51.4" transform="rotate(-90 148.4 51.4)">V5V</text>
<text x="153.5" y="53.5" transform="rotate(-90 153.5 53.5)">VCCD</text>
<text x="159.3" y="51.9">CC1</text>
<text x="160.4" y="49.4">OC</text>
<text x="123.2" y="57">P1.0</text>
<text x="123.2" y="59.5">P1.1</text>
<text x="138.3" y="55.3" transform="rotate(-90 138.3 55.3)">VCONN</text>
<text x="143.3" y="54.3" transform="rotate(-90 143.3 54.3)">VDDIO</text>
<text x="151" y="56.1" transform="rotate(-90 151 56.1)">VBUS_P</text>
<text x="159.3" y="54.4">CC2</text>
<text x="123.2" y="62.1">P1.2</text>
<text x="123.2" y="64.6">P1.3</text>
<text x="154.9" y="64.6">DMINUS</text>
<text x="156.3" y="62.1">DPLUS</text>
<text x="123.2" y="67.1">P1.4</text>
<text x="123.2" y="69.7">P1.5</text>
<text x="146.3" y="69.7">VBUS_P_CTRL0</text>
<text x="123.2" y="72.2">P1.6</text>
<text x="123.2" y="74.8">P1.7</text>
<text x="146.2" y="74.8">VBUS_C_CTRL0</text>
<text x="146.2" y="77.3">VBUS_C_CTRL1</text>
<text x="146.3" y="72.2">VBUS_P_CTRL1</text>
<text x="123.2" y="82.4">P3.3</text>
<text x="123.2" y="79.8">P3.2</text>
<text x="142.8" y="82.4">VBUS_DISCHARGE</text>
<text x="123.2" y="87.5">P3.5</text>
<text x="123.2" y="84.9">P3.4</text>
<text x="157.7" y="87.5">XRES</text>
<text x="123.2" y="95.1">P2.0</text>
<text x="123.2" y="90">P3.6</text>
<text x="159.3" y="95.1">VSS</text>
<text x="123.2" y="97.6">P2.1</text>
<text x="123.2" y="100.2">P2.4</text>
<text x="157.7" y="97.6">EPAD</text>
<text x="123.2" y="105.2">P2.6</text>
<text x="123.2" y="102.7">P2.5</text>
</g>
<g font-size="2.3" fill="#f00">
<text x="180.4" y="48.9">USB_TC_PWR_SENSE</text>
<text x="180.4" y="51.4">CC1</text>
<text x="180.4" y="53.9">CC2</text>
<text x="102.4" y="59">IUSB2</text>
<text x="102.4" y="56.5">IUSB1</text>
<text x="102.4" y="61.6">IUSB3</text>
<text x="102.4" y="64.1">CE_L</text>
<text x="177.8" y="69.2">VBUS_P_CTRL0</text>
<text x="177.8" y="71.7">VBUS_P_CTRL1</text>
<text x="26" y="80.4">VIN_MON</text>
<text x="56.4" y="80.4">VBUS_TC_MON</text>
<text x="91.5" y="81.9">CCG_12V_EN</text>
<text x="95.5" y="79.3">CCG_LED</text>
<text x="177.8" y="81.9">VBUS_DISCHARGE</text>
<text x="92.2" y="84.4">I2C_SDA_EC</text>
<text x="92.5" y="87">I2C_SCL_EC</text>
<text x="93.8" y="89.5">CCG_O_EN</text>
<text x="175.8" y="85.5">CCG_XRES_L</text>
<text x="94.5" y="95.6">CCG_SWDCLK</text>
<text x="94.5" y="93.1">CCG_SWDIO</text>
<text x="94.5" y="100.7">VBUS_TC_MON</text>
<text x="94.5" y="103.3">VIN_MON</text>
<text x="223.1" y="120">I2C_SCL</text>
<text x="223.1" y="114.9">I2C_SDA</text>
<text x="272.6" y="115.1">I2C_SDA_EC</text>
<text x="272.8" y="120">I2C_SCL_EC</text>
<text x="213.2" y="147.9">CCG_LED</text>
<text x="22.9" y="160.6">IUSB3</text>
<text x="40.7" y="160.6">IUSB2</text>
<text x="58.5" y="160.6">IUSB1</text>
<text x="132.6" y="161.7">CCG_SWDCLK</text>
<text x="132.6" y="156.6">CCG_XRES_L</text>
<text x="132.6" y="166.7">CCG_SWDIO</text>
</g>
<g font-size="2.3" fill="#00f">
<text x="256.6" y="116.4">No Load</text>
<text x="256.6" y="121.5">No Load</text>
<text x="20.4" y="154.5">No Load</text>
<text x="38.1" y="154.5">No Load</text>
<text x="55.9" y="154.5">No Load</text>
</g>
<text font-size="2.2" x="204.5" y="199.2">Size</text>
<g font-size="1.8">
<text x="31.7" y="1.9">5</text>
<text x="90.1" y="1.9">4</text>
<text x="148.5" y="1.9">3</text>
<text x="206.8" y="1.9">2</text>
<text x="265.2" y="1.9">1</text>
<text x=".7" y="29.8">D</text>
<text x="295.1" y="29.8">D</text>
<text x=".7" y="80.9">C</text>
<text x="295.1" y="80.9">C</text>
<text x=".7" y="132.1">B</text>
<text x="295.1" y="132.1">B</text>
<text x=".7" y="183.3">A</text>
<text x="295.1" y="183.3">A</text>
<text x="31.7" y="209.2">5</text>
<text x="90.1" y="209.2">4</text>
<text x="148.5" y="209.2">3</text>
<text x="206.8" y="209.2">2</text>
<text x="265.2" y="209.2">1</text>
</g>
</svg>
